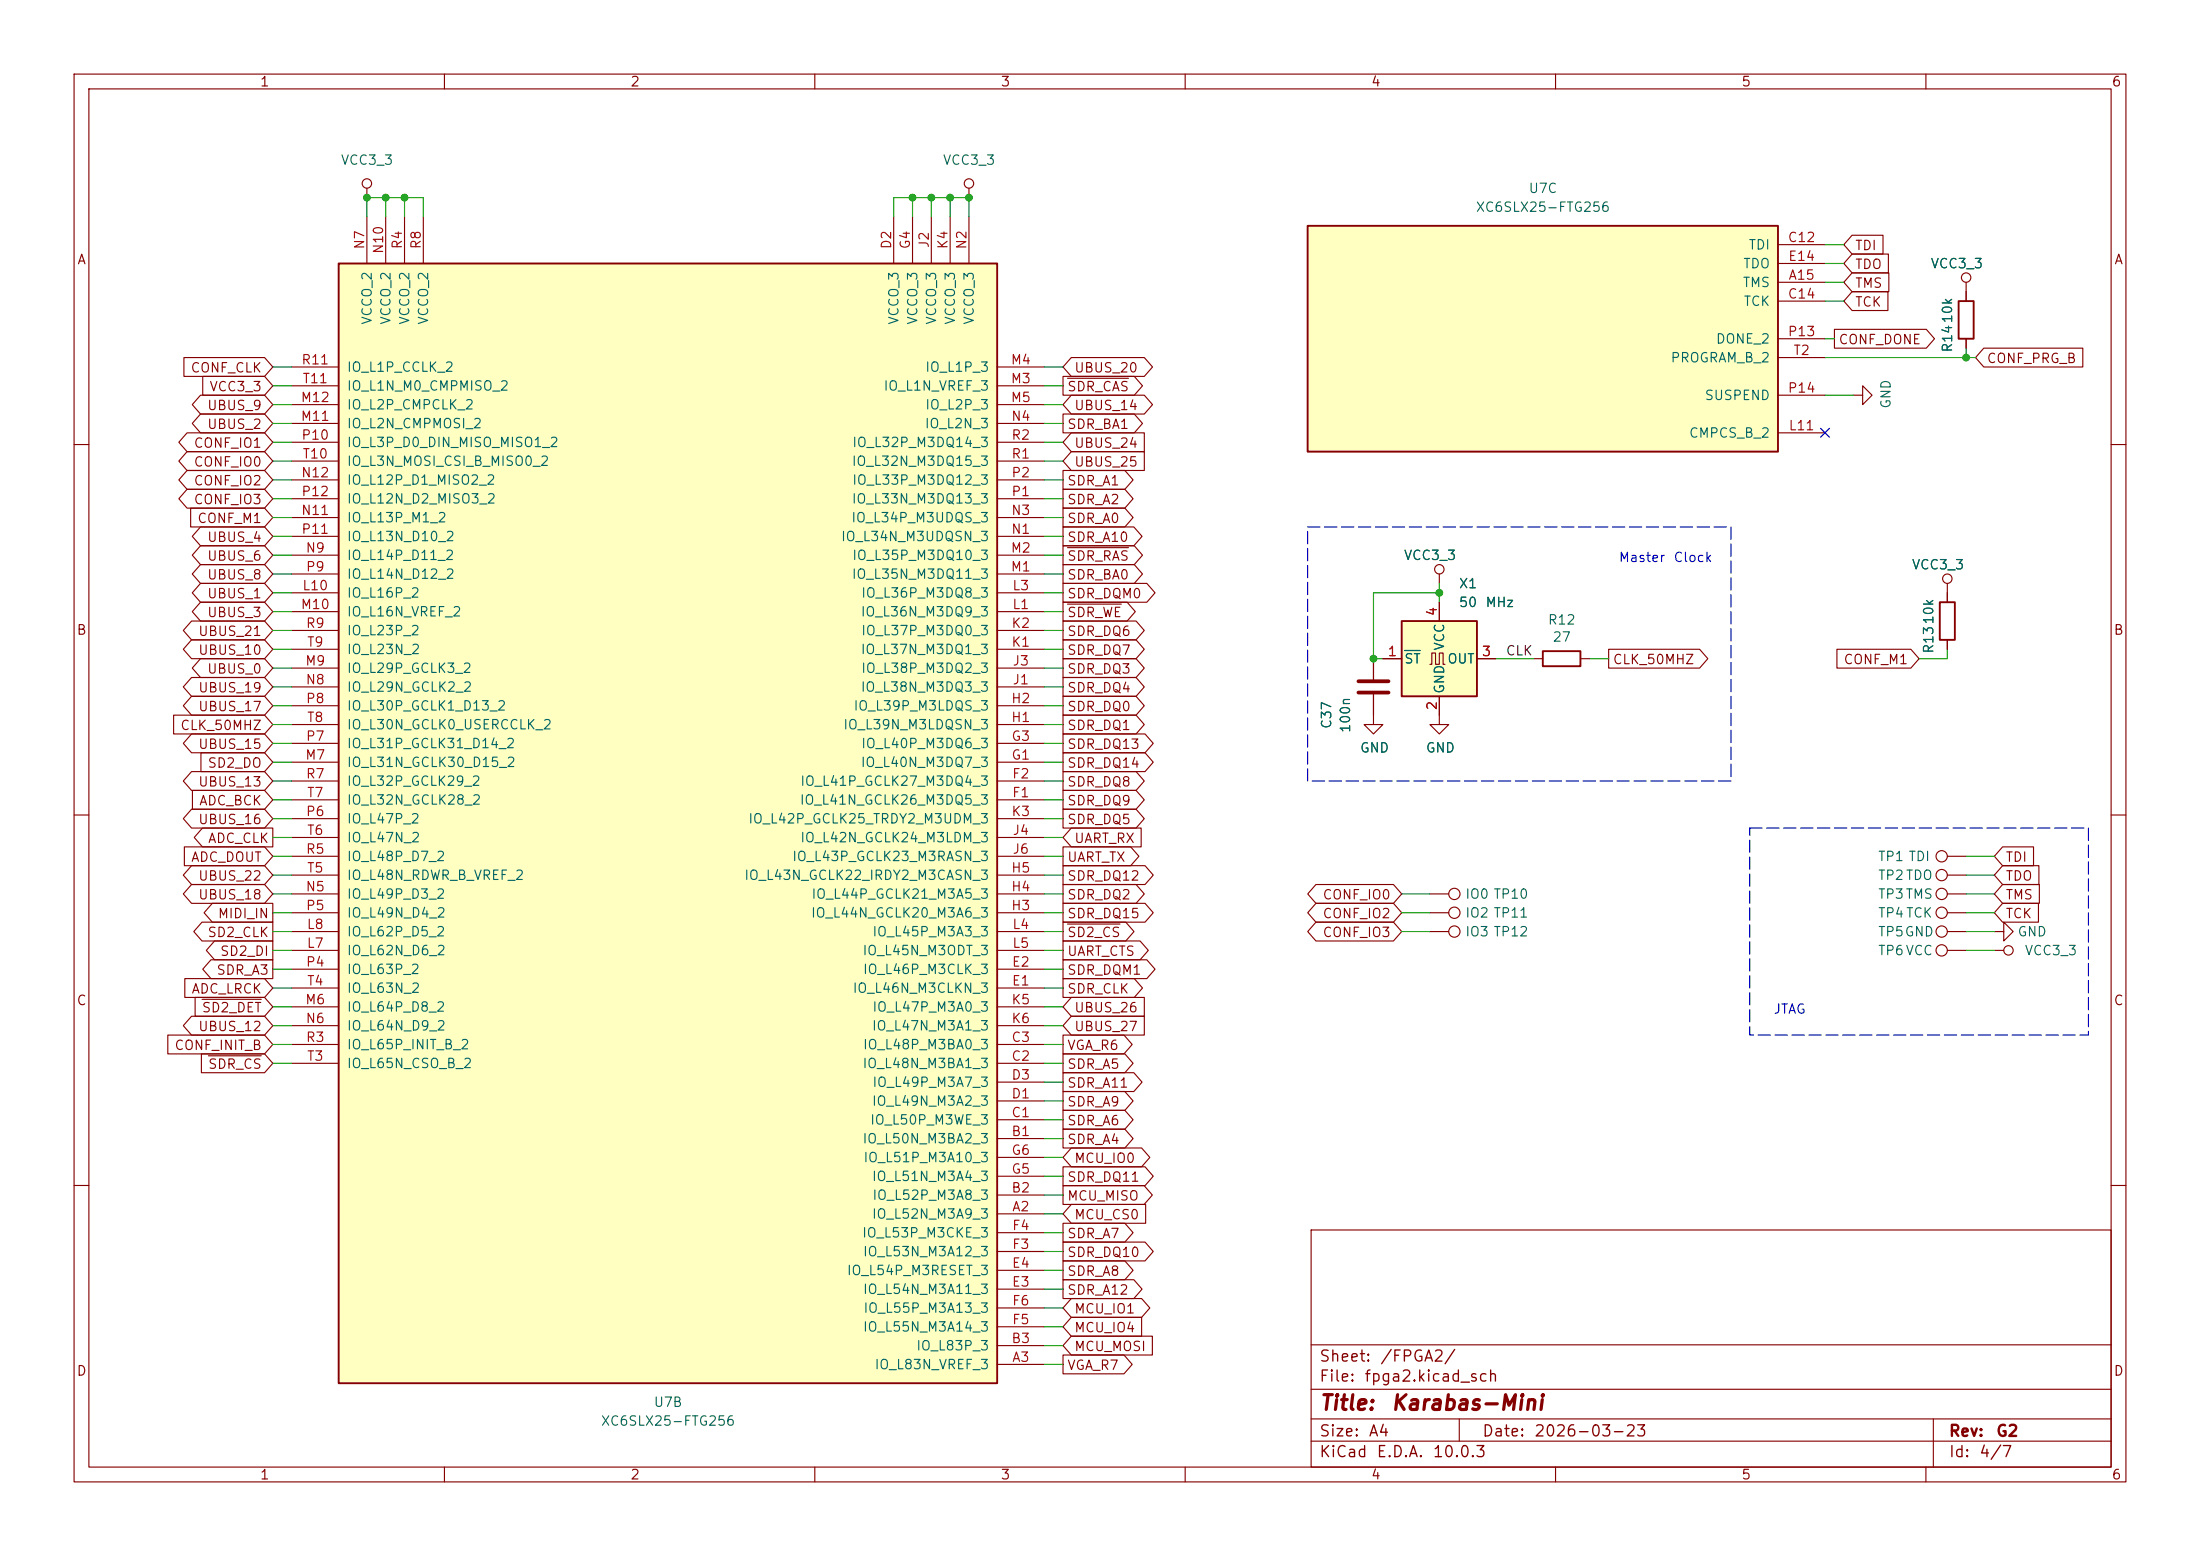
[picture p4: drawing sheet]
<svg xmlns="http://www.w3.org/2000/svg" width="297mm" height="210mm" viewBox="0 0 297 210" stroke-linecap="round" stroke-linejoin="round" font-family="sans-serif">
<g fill="none" stroke="#840000" stroke-width=".15">
<path d="M10 10h277v190h-277zM12 12h273v186h-273zM60 10v2M110 10v2M160 10v2M210 10v2M260 10v2M49.5 25.4v1.3M130.8 25.4v1.3M10 60h2M285 60h2M185.4 88.9v2.8"/>
<path d="M185.4 93.7v2.8M10 110h2M262.9 115.6h2.5M262.9 118.1h2.5M285 110h2M262.9 120.7h2.5M269.2 125.7h1.3v-1.2l1.3 1.2-1.3 1.3v-1.3M269.2 128.3h1.3M10 160h2M177 166h108v32h-108zM285 160h2M60 198v2"/>
<path d="M110 198v2M160 198v2M177 194.5h108M177 191.5h108M177 187.5h108M177 181.5h108M197 191.5v3M210 198v2M260 198v2M261 191.5v6.5"/>
<circle cx="49.5" cy="24.8" r=".63"/>
<circle cx="130.8" cy="24.8" r=".63"/>
<circle cx="262.1" cy="115.6" r=".76"/>
<circle cx="262.1" cy="118.1" r=".76"/>
<circle cx="262.1" cy="120.6" r=".76"/>
<circle cx="271.1" cy="128.3" r=".63"/>
</g>
<path d="M183.4 91.9h4.1M183.4 93.5h4.1" fill="none" stroke="#840000" stroke-width=".51"/>
<path d="M45.7 35.6h88.9v151.1h-88.9z" fill="#ffffc2"/>
<path d="M45.7 35.6h88.9v151.1h-88.9z" fill="none" stroke="#840000" stroke-width=".25"/>
<g fill="none" stroke="#840000" stroke-width=".15">
<path d="M49.5 29.2v6.4M52.1 29.2v6.4M54.6 29.2v6.4M57.1 29.2v6.4M120.6 29.2v6.4M123.2 29.2v6.4M125.7 29.2v6.4M128.3 29.2v6.4M130.8 29.2v6.4M39.4 52.1h6.3M39.4 49.5h6.3M39.4 54.6h6.3"/>
<path d="M39.4 57.2h6.3M39.4 59.7h6.3M134.6 52.1h6.4M134.6 49.5h6.4M134.6 54.6h6.4M134.6 57.2h6.4M134.6 59.7h6.4M39.4 77.5h6.3M39.4 74.9h6.3M39.4 72.4h6.3M39.4 69.9h6.3M39.4 64.8h6.3"/>
<path d="M39.4 67.3h6.3M39.4 62.2h6.3M134.6 77.5h6.4M134.6 74.9h6.4M134.6 72.4h6.4M134.6 69.9h6.4M134.6 64.8h6.4M134.6 67.3h6.4M134.6 62.2h6.4M39.4 97.8h6.3M39.4 95.3h6.3M39.4 92.7h6.3"/>
<path d="M39.4 90.2h6.3M39.4 87.6h6.3M39.4 85.1h6.3M39.4 82.6h6.3M39.4 80h6.3M134.6 97.8h6.4M134.6 95.3h6.4M134.6 92.7h6.4M134.6 90.2h6.4M134.6 87.6h6.4M134.6 85.1h6.4M134.6 82.6h6.4"/>
<path d="M134.6 80h6.4M185.4 96.5v1.3h1.3l-1.3 1.3-1.3-1.3h1.3M39.4 108h6.3M39.4 105.4h6.3M39.4 102.9h6.3M39.4 100.3h6.3M39.4 118.1h6.3M39.4 113h6.3M39.4 115.6h6.3M39.4 110.5h6.3M134.6 108h6.4M134.6 105.4h6.4"/>
<path d="M134.6 102.9h6.4M134.6 100.3h6.4M134.6 118.1h6.4M134.6 113h6.4M134.6 115.6h6.4M134.6 110.5h6.4M39.4 133.4h6.3M39.4 130.8h6.3M39.4 123.2h6.3M39.4 120.7h6.3M39.4 135.9h6.3M39.4 138.4h6.3"/>
<path d="M39.4 125.7h6.3M39.4 128.3h6.3M134.6 133.4h6.4M134.6 130.8h6.4M134.6 123.2h6.4M134.6 120.7h6.4M134.6 135.9h6.4M134.6 138.4h6.4M134.6 125.7h6.4M134.6 128.3h6.4M262.9 125.7h2.5M39.4 143.5h6.3"/>
<path d="M39.4 141h6.3M134.6 153.7h6.4M134.6 151.1h6.4M134.6 143.5h6.4M134.6 141h6.4M134.6 148.6h6.4M134.6 146.1h6.4M134.6 158.8h6.4M134.6 156.2h6.4M134.6 163.8h6.4M134.6 161.3h6.4M134.6 174h6.4"/>
<path d="M134.6 171.5h6.4M134.6 168.9h6.4M134.6 166.4h6.4M134.6 179.1h6.4M134.6 176.5h6.4M134.6 184.2h6.4M134.6 181.6h6.4"/>
<circle cx="262.1" cy="125.7" r=".76"/>
</g>
<path d="M176.5 30.5h63.5v30.5h-63.5z" fill="#ffffc2"/>
<path d="M176.5 30.5h63.5v30.5h-63.5zM208.3 87.9h5.1v2h-5.1z" fill="none" stroke="#840000" stroke-width=".25"/>
<g fill="none" stroke="#840000" stroke-width=".15">
<path d="M240 38.1h6.4M240 33h6.4M240 35.6h6.4M240 40.6h6.4M240 58.4h6.4M240 45.7h6.4M240 53.3h6.4M240 48.3h6.4M194.3 77.5v1.2M194.3 96.5v1.3h1.3l-1.3 1.3-1.3-1.3h1.3M207 88.9h1.3M213.4 88.9h1.2"/>
<path d="M193 125.7h2.6M193 123.2h2.6M193 120.7h2.6"/>
<circle cx="194.3" cy="76.8" r=".63"/>
<circle cx="196.3" cy="120.6" r=".76"/>
<circle cx="196.3" cy="123.2" r=".76"/>
<circle cx="196.3" cy="125.7" r=".76"/>
</g>
<path d="M189.2 83.8h10.2v10.2h-10.2z" fill="#ffffc2"/>
<path d="M264.4 40.6h2v5.1h-2zM189.2 83.8h10.2v10.2h-10.2zM261.9 81.3h2v5.1h-2z" fill="none" stroke="#840000" stroke-width=".25"/>
<g fill="none" stroke="#840000" stroke-width=".15">
<path d="M250 34.3h4.9v2.5h-4.9l-1.1-1.2zM250 31.7h4.2v2.6h-4.2l-1.1-1.3zM250 39.4h4.9v2.5h-4.9l-1.1-1.3zM250 36.8h5v2.6h-5l-1.1-1.3zM265.4 38.1v2.5M24.8 48.3h10.9l1.1 1.2-1.1 1.3h-10.9zM25.3 58.4h10.4l1.1 1.3-1.1 1.3h-10.4l-1.2-1.3zM27.1 55.9h8.6l1.1 1.3-1.1 1.2h-8.6l-1.1-1.2zM27.1 53.3h8.6l1.1 1.3-1.1 1.3h-8.6l-1.1-1.3zM27.4 50.8h8.3l1.1 1.3-1.1 1.2h-8.3zM143.5 50.8h9.6l1.1 1.3-1.1 1.2h-9.6zM143.5 55.9h9.6l1.1 1.3-1.1 1.2h-9.6z"/>
<path d="M144.1 51.1h8.2M144.6 53.3h9.9l1.1 1.3-1.1 1.3h-9.9l-1.1-1.3zM144.6 48.3h9.9l1.1 1.2-1.1 1.3h-9.9l-1.1-1.3zM144.6 58.4h9.9v2.6h-9.9l-1.1-1.3zM247.6 44.4h12.5l1.1 1.3-1.1 1.3h-12.5zM250.2 53.3h1.3v-1.2l1.2 1.2-1.2 1.3v-1.3M265.4 45.7v1.3M267.8 47h13.4v2.5h-13.4l-1.1-1.2zM25.3 61h10.4l1.1 1.2-1.1 1.3h-10.4l-1.2-1.3zM25.3 66h10.4l1.1 1.3-1.1 1.3h-10.4l-1.2-1.3zM25.3 63.5h10.4l1.1 1.3-1.1 1.2h-10.4l-1.2-1.2zM25.7 68.6h10l1.1 1.3-1.1 1.2h-10z"/>
<path d="M27.1 78.7h8.6l1.1 1.3-1.1 1.3h-8.6l-1.1-1.3zM27.1 76.2h8.6l1.1 1.3-1.1 1.2h-8.6l-1.1-1.2zM27.1 71.1h8.6l1.1 1.3-1.1 1.3h-8.6l-1.1-1.3zM27.1 73.7h8.6l1.1 1.2-1.1 1.3h-8.6l-1.1-1.3zM143.5 68.6h8.4l1.1 1.3-1.1 1.2h-8.4zM143.5 71.1h9.6l1.1 1.3-1.1 1.3h-9.6zM143.5 66h8.4l1.1 1.3-1.1 1.3h-8.4zM143.5 63.5h8.4l1.1 1.3-1.1 1.2h-8.4zM143.5 73.7h9.6l1.1 1.2-1.1 1.3h-9.6zM143.5 78.7h11.3l1.1 1.3-1.1 1.3h-11.3zM143.5 76.2h9.6l1.1 1.3-1.1 1.2h-9.6zM144.1 73.9h8.2"/>
<path d="M144.6 61h9.9v2.5h-9.9l-1.1-1.3zM262.9 78.7v2.6M23.4 96.5h12.3l1.1 1.3-1.1 1.3h-12.3zM25.9 94h9.8l1.1 1.3-1.1 1.2h-9.8l-1.2-1.2zM25.9 91.4h9.8l1.1 1.3-1.1 1.3h-9.8l-1.2-1.3zM25.9 83.8h9.8l1.1 1.3-1.1 1.3h-9.8l-1.2-1.3zM25.9 99.1h9.8l1.1 1.2-1.1 1.3h-9.8l-1.2-1.3zM25.9 86.4h9.8l1.1 1.2-1.1 1.3h-9.8l-1.2-1.3zM27.1 81.3h8.6l1.1 1.3-1.1 1.2h-8.6l-1.1-1.2zM27.1 88.9h8.6l1.1 1.3-1.1 1.2h-8.6l-1.1-1.2zM143.5 99.1h11.1l1.1 1.2-1.1 1.3h-11.1zM143.5 88.9h9.9l1.1 1.3-1.1 1.2h-9.9z"/>
<path d="M143.5 86.4h9.9l1.1 1.2-1.1 1.3h-9.9zM143.5 94h9.9l1.1 1.3-1.1 1.2h-9.9zM143.5 96.5h9.9l1.1 1.3-1.1 1.3h-9.9zM143.5 81.3h8.7l1.1 1.3-1.1 1.2h-8.7zM143.5 83.8h9.9l1.1 1.3-1.1 1.3h-9.9zM143.5 91.4h9.9l1.1 1.3-1.1 1.3h-9.9zM144.1 81.5h7.3M185.4 88.9v2.8M185.4 93.7v2.8M186.7 88.9h2.5M193 89.7h.3v-1.6h.5v1.6h.5v-1.6h.5v1.6h.3M194.3 81.3v2.5"/>
<path d="M194.3 94v2.5M199.4 88.9h2.5M217.2 87.6h12.3l1.1 1.3-1.1 1.3h-12.3zM248 87.6h10l1.1 1.3-1.1 1.3h-10zM262.9 86.4v1.2M24.9 114.3h10.8l1.1 1.3-1.1 1.2h-10.8zM25.9 119.4h9.8l1.1 1.3-1.1 1.2h-9.8l-1.2-1.2zM25.9 104.1h9.8l1.1 1.3-1.1 1.3h-9.8l-1.2-1.3zM25.9 109.2h9.8l1.1 1.3-1.1 1.3h-9.8l-1.2-1.3zM25.9 116.8h9.8l1.1 1.3-1.1 1.3h-9.8l-1.2-1.3zM26 106.7h9.7l1.1 1.3-1.1 1.2h-9.7zM27.1 101.6h8.6l1.1 1.3-1.1 1.2h-8.6z"/>
<path d="M27.3 111.8h9.5v2.5h-9.5l-1.1-1.3zM143.5 116.8h11.1l1.1 1.3-1.1 1.3h-11.1zM143.5 119.4h9.9l1.1 1.3-1.1 1.2h-9.9zM143.5 101.6h11.1l1.1 1.3-1.1 1.2h-11.1zM143.5 109.2h9.9l1.1 1.3-1.1 1.3h-9.9zM143.5 114.3h9.1l1.2 1.3-1.2 1.2h-9.1zM143.5 106.7h9.9l1.1 1.3-1.1 1.2h-9.9zM143.5 104.1h9.9l1.1 1.3-1.1 1.3h-9.9zM144.6 111.8h9.5v2.5h-9.5l-1.1-1.3zM177.7 119.4h10.4l1.1 1.3-1.1 1.2h-10.4l-1.2-1.2zM270.4 116.8h4.9v2.6h-4.9l-1.2-1.3zM270.4 119.4h4.9v2.5h-4.9l-1.2-1.2z"/>
<path d="M270.4 114.3h4.1v2.5h-4.1l-1.2-1.2zM22.7 139.7h13l1.1 1.3-1.1 1.2h-13zM25 132.1h10.7l1.1 1.3-1.1 1.2h-10.7zM25.9 137.2h9.8l1.1 1.2-1.1 1.3h-9.8l-1.2-1.3zM26.3 134.6h9.4l1.1 1.3-1.1 1.3h-9.4zM27.3 124.5h9.5v2.5h-9.5l-1.1-1.3zM27.3 134.9h8M28.5 129.5h8.3v2.6h-8.3l-1.1-1.3zM28.7 121.9h8.1v2.6h-8.1l-1.1-1.3zM29 127h7.8v2.5h-7.8l-1.1-1.2zM143.5 121.9h11.1l1.1 1.3-1.1 1.3h-11.1zM143.5 129.5h11.3l1.1 1.3-1.1 1.3h-11.3z"/>
<path d="M143.5 139.7h8.2l1.1 1.3-1.1 1.2h-8.2zM143.5 127h10.4l1.1 1.3-1.1 1.2h-10.4zM143.5 124.5h8.5l1.1 1.2-1.1 1.3h-8.5zM143.5 132.1h9.6l1.1 1.3-1.1 1.2h-9.6zM144.1 124.7h7.1M144.6 137.2h9.9v2.5h-9.9l-1.1-1.3zM144.6 134.6h9.9v2.6h-9.9l-1.1-1.3zM177.7 121.9h10.4l1.1 1.3-1.1 1.3h-10.4l-1.2-1.3zM177.7 124.5h10.4l1.1 1.2-1.1 1.3h-10.4l-1.2-1.3zM262.9 123.2h2.5M262.9 128.3h2.5M270.4 121.9h4.8v2.6h-4.8l-1.2-1.3z"/>
<path d="M27.2 142.2h8.5l1.1 1.3-1.1 1.3h-8.5zM28.1 142.5h7.2M143.5 157.5h11.1l1.1 1.3-1.1 1.2h-11.1zM143.5 144.8h9.6l1.1 1.3-1.1 1.2h-9.6zM143.5 147.3h8.4l1.1 1.3-1.1 1.3h-8.4zM143.5 142.2h8.4l1.1 1.3-1.1 1.3h-8.4zM143.5 152.4h8.4l1.1 1.3-1.1 1.2h-8.4zM143.5 149.9h8.4l1.1 1.2-1.1 1.3h-8.4zM144.6 154.9h9.5l1.1 1.3-1.1 1.3h-9.5l-1.1-1.3zM143.5 170.2h8.4l1.1 1.3-1.1 1.2h-8.4zM143.5 167.6h11.1l1.1 1.3-1.1 1.3h-11.1zM143.5 165.1h8.4l1.1 1.3-1.1 1.2h-8.4z"/>
<path d="M143.5 160h11l1.1 1.3-1.1 1.3h-11zM143.5 172.7h9.6l1.1 1.3-1.1 1.3h-9.6zM144.6 162.6h10.1v2.5h-10.1l-1.1-1.3zM144.6 175.3h9.5l1.1 1.2-1.1 1.3h-9.5l-1.1-1.3zM144.6 177.8h9.5v2.5h-9.5l-1.1-1.2zM143.5 182.9h8.2l1.1 1.3-1.1 1.2h-8.2zM144.6 180.3h11v2.6h-11l-1.1-1.3z"/>
<circle cx="265.4" cy="37.5" r=".63"/>
<circle cx="262.9" cy="78.1" r=".63"/>
<circle cx="262.1" cy="123.2" r=".76"/>
<circle cx="262.1" cy="128.3" r=".76"/>
</g>
<path d="M189.6 87.8h2.1" fill="none" stroke="#006464" stroke-width=".15"/>
<g fill="none" stroke="#009600" stroke-width=".15">
<path d="M49.5 29.2v-2.5h7.6v2.5M52.1 26.7v2.5M54.6 26.7v2.5M120.6 29.2v-2.5h10.2v2.5M123.2 26.7v2.5M125.7 26.7v2.5M128.3 26.7v2.5M246.4 33h2.5M246.4 35.6h2.5M246.4 38.1h2.5M36.8 57.2h2.6M36.8 54.6h2.6"/>
<path d="M36.8 49.5h2.6M36.8 52.1h2.6M36.8 59.7h2.6M141 57.2h2.5M141 54.6h2.5M141 49.5h2.5M141 52.1h2.5M141 59.7h2.5M246.4 48.3h20.3M246.4 45.7h1.2M246.4 53.3h3.8M246.4 40.6h2.5"/>
<path d="M265.4 47v1.3M36.8 69.9h2.6M36.8 74.9h2.6M36.8 64.8h2.6M36.8 72.4h2.6M36.8 67.3h2.6M36.8 62.2h2.6M36.8 77.5h2.6M141 69.9h2.5M141 74.9h2.5M141 64.8h2.5M141 72.4h2.5"/>
<path d="M141 67.3h2.5M141 62.2h2.5M141 77.5h2.5M194.3 78.7v2.6M36.8 87.6h2.6M36.8 85.1h2.6M36.8 82.6h2.6M36.8 80h2.6M36.8 97.8h2.6M36.8 92.7h2.6M36.8 95.3h2.6M36.8 90.2h2.6"/>
<path d="M141 87.6h2.5M141 85.1h2.5M141 82.6h2.5M141 80h2.5M141 97.8h2.5M141 92.7h2.5M141 95.3h2.5M141 90.2h2.5M194.3 80h-8.9v8.9h1.3M201.9 88.9h5.1M214.6 88.9h2.6M262.9 87.6v1.3h-3.8"/>
<path d="M36.8 113h2.6M36.8 105.4h2.6M36.8 110.5h2.6M36.8 102.9h2.6M36.8 108h2.6M36.8 100.3h2.6M36.8 115.6h2.6M36.8 118.1h2.6M141 113h2.5M141 105.4h2.5M141 110.5h2.5M141 102.9h2.5"/>
<path d="M141 108h2.5M141 100.3h2.5M141 115.6h2.5M141 118.1h2.5M265.4 115.6h3.8M265.4 118.1h3.8M36.8 120.7h2.6M36.8 125.7h2.6M36.8 130.8h2.6M36.8 135.9h2.6M36.8 133.4h2.6M36.8 128.3h2.6"/>
<path d="M36.8 138.4h2.6M36.8 123.2h2.6M141 120.7h2.5M141 125.7h2.5M141 130.8h2.5M141 135.9h2.5M141 133.4h2.5M141 128.3h2.5M141 138.4h2.5M141 123.2h2.5M189.2 120.7h3.8M189.2 125.7h3.8"/>
<path d="M189.2 123.2h3.8M265.4 120.7h3.8M265.4 125.7h3.8M265.4 128.3h3.8M265.4 123.2h3.8M36.8 143.5h2.6M36.8 141h2.6M141 143.5h2.5M141 141h2.5M141 146.1h2.5M141 151.1h2.5M141 156.2h2.5"/>
<path d="M141 158.8h2.5M141 153.7h2.5M141 148.6h2.5M141 176.5h2.5M141 179.1h2.5M141 166.4h2.5M141 163.8h2.5M141 161.3h2.5M141 168.9h2.5M141 171.5h2.5M141 174h2.5M141 184.2h2.5"/>
<path d="M141 181.6h2.5"/>
</g>
<path d="M245.8 57.8l1.2 1.2M247 57.8l-1.2 1.2" fill="none" stroke="#000084" stroke-width=".15"/>
<path d="M176.5 71.1h57.2v34.3h-57.2zM236.2 111.8h45.7v27.9h-45.7z" fill="none" stroke="#0000c2" stroke-width=".15" stroke-dasharray="1.7 .6"/>
<g fill="#009600" stroke="#009600" stroke-width=".14">
<circle cx="265.4" cy="48.3" r=".46"/>
<circle cx="194.3" cy="80" r=".46"/>
<circle cx="185.4" cy="88.9" r=".46"/>
<circle cx="130.8" cy="26.7" r=".46"/>
<circle cx="123.2" cy="26.7" r=".46"/>
<circle cx="125.7" cy="26.7" r=".46"/>
<circle cx="128.3" cy="26.7" r=".46"/>
<circle cx="52.1" cy="26.7" r=".46"/>
<circle cx="49.5" cy="26.7" r=".46"/>
<circle cx="54.6" cy="26.7" r=".46"/>
</g>
<g font-size="2" fill="#840000">
<text x="178" y="190.8">Title:</text>
<text x="187.7" y="190.8">Karabas-Mini</text>
</g>
<g font-size="1.5" fill="#840000">
<text x="178" y="184.2">Sheet:</text>
<text x="186.2" y="184.2">/FPGA2/</text>
<text x="178" y="186.9">File:</text>
<text x="184.1" y="186.9">fpga2.kicad_sch</text>
<text x="178" y="197.1">KiCad</text>
<text x="178" y="194.3">Size:</text>
<text x="184.7" y="194.3">A4</text>
<text x="185.7" y="197.1">E.D.A.</text>
<text x="193.3" y="197.1">10.0.3</text>
<text x="200" y="194.3">Date:</text>
<text x="207" y="194.3">2026-03-23</text>
<text x="263" y="194.3">Rev:</text>
<text x="263" y="197.1">Id:</text>
<text x="267.1" y="197.1">4/7</text>
<text x="269.4" y="194.3">G2</text>
</g>
<g font-size="1.3" fill="#840000">
<text x="35" y="12">1</text>
<text x="85" y="12">2</text>
<text x="135" y="12">3</text>
<text x="185" y="12">4</text>
<text x="235" y="12">5</text>
<text x="285" y="12">6</text>
<text x="10.3" y="36">A</text>
<text x="250.3" y="34.1">TDI</text>
<text x="285.3" y="36">A</text>
<text x="250.3" y="36.6">TDO</text>
<text x="250.3" y="41.7">TCK</text>
<text x="250.3" y="39.2">TMS</text>
<text x="248.1" y="46.8">CONF_DONE</text>
<text x="25.6" y="50.6">CONF_CLK</text>
<text x="28.2" y="53.1">VCC3_3</text>
<text x="144" y="53.1">SDR_CAS</text>
<text x="144.9" y="50.6">UBUS_20</text>
<text x="268.1" y="49.3">CONF_PRG_B</text>
<text x="27.9" y="58.2">UBUS_2</text>
<text x="27.9" y="55.7">UBUS_9</text>
<text x="144" y="58.2">SDR_BA1</text>
<text x="144.9" y="55.7">UBUS_14</text>
<text x="26.1" y="63.3">CONF_IO0</text>
<text x="26.1" y="60.8">CONF_IO1</text>
<text x="26.1" y="65.8">CONF_IO2</text>
<text x="144" y="65.8">SDR_A1</text>
<text x="144.9" y="60.8">UBUS_24</text>
<text x="144.9" y="63.3">UBUS_25</text>
<text x="26.1" y="68.4">CONF_IO3</text>
<text x="26.5" y="70.9">CONF_M1</text>
<text x="144" y="70.9">SDR_A0</text>
<text x="144" y="68.4">SDR_A2</text>
<text x="27.9" y="73.5">UBUS_4</text>
<text x="27.9" y="76">UBUS_6</text>
<text x="144" y="73.5">SDR_A10</text>
<text x="144" y="76">SDR_RAS</text>
<text x="27.9" y="83.6">UBUS_3</text>
<text x="27.9" y="81.1">UBUS_1</text>
<text x="27.9" y="78.5">UBUS_8</text>
<text x="144" y="81.1">SDR_DQM0</text>
<text x="144" y="78.5">SDR_BA0</text>
<text x="144" y="83.6">SDR_WE</text>
<text x="10.3" y="86">B</text>
<text x="26.7" y="86.2">UBUS_21</text>
<text x="26.7" y="88.7">UBUS_10</text>
<text x="144" y="88.7">SDR_DQ7</text>
<text x="144" y="86.2">SDR_DQ6</text>
<text x="217.6" y="90">CLK_50MHZ</text>
<text x="248.8" y="90">CONF_M1</text>
<text x="285.3" y="86">B</text>
<text x="26.7" y="93.8">UBUS_19</text>
<text x="27.9" y="91.2">UBUS_0</text>
<text x="144" y="91.2">SDR_DQ3</text>
<text x="144" y="93.8">SDR_DQ4</text>
<text x="24.3" y="98.9">CLK_50MHZ</text>
<text x="26.7" y="96.3">UBUS_17</text>
<text x="26.7" y="101.4">UBUS_15</text>
<text x="144" y="101.4">SDR_DQ13</text>
<text x="144" y="96.3">SDR_DQ0</text>
<text x="144" y="98.9">SDR_DQ1</text>
<text x="26.7" y="106.5">UBUS_13</text>
<text x="27.9" y="103.9">SD2_DO</text>
<text x="144" y="103.9">SDR_DQ14</text>
<text x="144" y="106.5">SDR_DQ8</text>
<text x="26.7" y="111.6">UBUS_16</text>
<text x="26.8" y="109">ADC_BCK</text>
<text x="144" y="111.6">SDR_DQ5</text>
<text x="144" y="109">SDR_DQ9</text>
<text x="25.7" y="116.6">ADC_DOUT</text>
<text x="26.7" y="119.2">UBUS_22</text>
<text x="28" y="114.1">ADC_CLK</text>
<text x="144" y="119.2">SDR_DQ12</text>
<text x="144" y="116.6">UART_TX</text>
<text x="144.9" y="114.1">UART_RX</text>
<text x="270.7" y="119.2">TDO</text>
<text x="270.7" y="116.6">TDI</text>
<text x="26.7" y="121.7">UBUS_18</text>
<text x="29.3" y="124.3">MIDI_IN</text>
<text x="144" y="121.7">SDR_DQ2</text>
<text x="144" y="124.3">SDR_DQ15</text>
<text x="178.5" y="124.3">CONF_IO2</text>
<text x="178.5" y="121.7">CONF_IO0</text>
<text x="270.7" y="124.3">TCK</text>
<text x="270.7" y="121.7">TMS</text>
<text x="27.9" y="126.8">SD2_CLK</text>
<text x="29.1" y="131.9">SDR_A3</text>
<text x="29.6" y="129.3">SD2_DI</text>
<text x="144" y="131.9">SDR_DQM1</text>
<text x="144" y="129.3">UART_CTS</text>
<text x="144" y="126.8">SD2_CS</text>
<text x="178.5" y="126.8">CONF_IO3</text>
<text x="10.3" y="136">C</text>
<text x="25.8" y="134.4">ADC_LRCK</text>
<text x="27.2" y="137">SD2_DET</text>
<text x="144" y="134.4">SDR_CLK</text>
<text x="144.9" y="137">UBUS_26</text>
<text x="285.3" y="136">C</text>
<text x="23.5" y="142">CONF_INIT_B</text>
<text x="26.7" y="139.5">UBUS_12</text>
<text x="144" y="142">VGA_R6</text>
<text x="144.9" y="139.5">UBUS_27</text>
<text x="28" y="144.6">SDR_CS</text>
<text x="144" y="147.1">SDR_A11</text>
<text x="144" y="149.7">SDR_A9</text>
<text x="144" y="144.6">SDR_A5</text>
<text x="144" y="154.7">SDR_A4</text>
<text x="144" y="152.2">SDR_A6</text>
<text x="144" y="159.8">SDR_DQ11</text>
<text x="144.9" y="157.3">MCU_IO0</text>
<text x="144" y="167.4">SDR_A7</text>
<text x="144" y="162.4">MCU_MISO</text>
<text x="144.9" y="164.9">MCU_CS0</text>
<text x="144" y="172.5">SDR_A8</text>
<text x="144" y="170">SDR_DQ10</text>
<text x="144" y="175.1">SDR_A12</text>
<text x="144.9" y="177.6">MCU_IO1</text>
<text x="10.3" y="186">D</text>
<text x="144" y="185.2">VGA_R7</text>
<text x="144.9" y="180.1">MCU_IO4</text>
<text x="144.9" y="182.7">MCU_MOSI</text>
<text x="285.3" y="186">D</text>
<text x="35" y="200">1</text>
<text x="85" y="200">2</text>
<text x="135" y="200">3</text>
<text x="185" y="200">4</text>
<text x="235" y="200">5</text>
<text x="285" y="200">6</text>
</g>
<g font-size="1.3" fill="#006464">
<text x="45.9" y="22.6">VCC3_3</text>
<text x="127.2" y="22.6">VCC3_3</text>
<text x="199.1" y="28.9">XC6SLX25-FTG256</text>
<text x="206.3" y="26.4">U7C</text>
<text x="236" y="34">TDI</text>
<text x="235.2" y="39.1">TMS</text>
<text x="235.2" y="36.5">TDO</text>
<text x="235.3" y="41.6">TCK</text>
<text x="260.6" y="36.5">VCC3_3</text>
<text x="50.5" y="43.9" transform="rotate(-90 50.5 43.9)">VCCO_2</text>
<text x="53" y="43.9" transform="rotate(-90 53 43.9)">VCCO_2</text>
<text x="55.6" y="43.9" transform="rotate(-90 55.6 43.9)">VCCO_2</text>
<text x="58.1" y="43.9" transform="rotate(-90 58.1 43.9)">VCCO_2</text>
<text x="121.6" y="43.9" transform="rotate(-90 121.6 43.9)">VCCO_3</text>
<text x="124.2" y="43.9" transform="rotate(-90 124.2 43.9)">VCCO_3</text>
<text x="126.7" y="43.9" transform="rotate(-90 126.7 43.9)">VCCO_3</text>
<text x="129.2" y="43.9" transform="rotate(-90 129.2 43.9)">VCCO_3</text>
<text x="131.8" y="43.9" transform="rotate(-90 131.8 43.9)">VCCO_3</text>
<text x="231.6" y="46.7">DONE_2</text>
<text x="263.9" y="47.7" transform="rotate(-90 263.9 47.7)">R1410k</text>
<text x="46.7" y="50.5">IO_L1P_CCLK_2</text>
<text x="46.7" y="53">IO_L1N_M0_CMPMISO_2</text>
<text x="119.2" y="53">IO_L1N_VREF_3</text>
<text x="124.8" y="50.5">IO_L1P_3</text>
<text x="225.4" y="49.2">PROGRAM_B_2</text>
<text x="46.7" y="58.1">IO_L2N_CMPMOSI_2</text>
<text x="46.7" y="55.6">IO_L2P_CMPCLK_2</text>
<text x="124.8" y="58.1">IO_L2N_3</text>
<text x="124.8" y="55.6">IO_L2P_3</text>
<text x="227.9" y="59.4">CMPCS_B_2</text>
<text x="230" y="54.3">SUSPEND</text>
<text x="255.6" y="55.2" transform="rotate(-90 255.6 55.2)">GND</text>
<text x="46.7" y="65.7">IO_L12P_D1_MISO2_2</text>
<text x="46.7" y="60.7">IO_L3P_D0_DIN_MISO_MISO1_2</text>
<text x="46.7" y="63.2">IO_L3N_MOSI_CSI_B_MISO0_2</text>
<text x="114.9" y="63.2">IO_L32N_M3DQ15_3</text>
<text x="115" y="65.7">IO_L33P_M3DQ12_3</text>
<text x="115" y="60.7">IO_L32P_M3DQ14_3</text>
<text x="46.7" y="70.8">IO_L13P_M1_2</text>
<text x="46.7" y="68.3">IO_L12N_D2_MISO3_2</text>
<text x="114.8" y="70.8">IO_L34P_M3UDQS_3</text>
<text x="114.9" y="68.3">IO_L33N_M3DQ13_3</text>
<text x="46.7" y="75.9">IO_L14P_D11_2</text>
<text x="46.7" y="73.4">IO_L13N_D10_2</text>
<text x="113.4" y="73.4">IO_L34N_M3UDQSN_3</text>
<text x="115" y="75.9">IO_L35P_M3DQ10_3</text>
<text x="189.4" y="75.9">VCC3_3</text>
<text x="258" y="77.2">VCC3_3</text>
<text x="46.7" y="81">IO_L16P_2</text>
<text x="46.7" y="83.5">IO_L16N_VREF_2</text>
<text x="46.7" y="78.4">IO_L14N_D12_2</text>
<text x="114.9" y="78.4">IO_L35N_M3DQ11_3</text>
<text x="116.1" y="83.5">IO_L36N_M3DQ9_3</text>
<text x="116.2" y="81">IO_L36P_M3DQ8_3</text>
<text x="196.9" y="79.7">X1</text>
<text x="196.9" y="82.3">50</text>
<text x="200.4" y="82.3">MHz</text>
<text x="46.7" y="86.1">IO_L23P_2</text>
<text x="46.7" y="88.6">IO_L23N_2</text>
<text x="116.1" y="88.6">IO_L37N_M3DQ1_3</text>
<text x="116.2" y="86.1">IO_L37P_M3DQ0_3</text>
<text x="189.5" y="89.9">ST</text>
<text x="195.3" y="87.9" transform="rotate(-90 195.3 87.9)">VCC</text>
<text x="195.3" y="89.9">OUT</text>
<text x="208.9" y="84.6">R12</text>
<text x="209.5" y="86.9">27</text>
<text x="261.3" y="88.3" transform="rotate(-90 261.3 88.3)">R1310k</text>
<text x="46.7" y="91.1">IO_L29P_GCLK3_2</text>
<text x="46.7" y="93.7">IO_L29N_GCLK2_2</text>
<text x="116.1" y="93.7">IO_L38N_M3DQ3_3</text>
<text x="116.2" y="91.1">IO_L38P_M3DQ2_3</text>
<text x="195.3" y="93.7" transform="rotate(-90 195.3 93.7)">GND</text>
<text x="46.7" y="101.3">IO_L31P_GCLK31_D14_2</text>
<text x="46.7" y="96.2">IO_L30P_GCLK1_D13_2</text>
<text x="46.7" y="98.8">IO_L30N_GCLK0_USERCCLK_2</text>
<text x="113.7" y="98.8">IO_L39N_M3LDQSN_3</text>
<text x="115.1" y="96.2">IO_L39P_M3LDQS_3</text>
<text x="116.2" y="101.3">IO_L40P_M3DQ6_3</text>
<text x="180" y="98.5" transform="rotate(-90 180 98.5)">C37</text>
<text x="182.6" y="99" transform="rotate(-90 182.6 99)">100n</text>
<text x="183.5" y="101.9">GND</text>
<text x="192.4" y="101.9">GND</text>
<text x="46.7" y="103.8">IO_L31N_GCLK30_D15_2</text>
<text x="46.7" y="106.4">IO_L32P_GCLK29_2</text>
<text x="107.9" y="106.4">IO_L41P_GCLK27_M3DQ4_3</text>
<text x="116.1" y="103.8">IO_L40N_M3DQ7_3</text>
<text x="46.7" y="111.5">IO_L47P_2</text>
<text x="46.7" y="108.9">IO_L32N_GCLK28_2</text>
<text x="100.9" y="111.5">IO_L42P_GCLK25_TRDY2_M3UDM_3</text>
<text x="107.9" y="108.9">IO_L41N_GCLK26_M3DQ5_3</text>
<text x="46.7" y="116.5">IO_L48P_D7_2</text>
<text x="46.7" y="119.1">IO_L48N_RDWR_B_VREF_2</text>
<text x="46.7" y="114">IO_L47N_2</text>
<text x="100.4" y="119.1">IO_L43N_GCLK22_IRDY2_M3CASN_3</text>
<text x="106.9" y="116.5">IO_L43P_GCLK23_M3RASN_3</text>
<text x="107.9" y="114">IO_L42N_GCLK24_M3LDM_3</text>
<text x="253.4" y="116.5">TP1 TDI</text>
<text x="253.4" y="119.1">TP2TDO</text>
<text x="46.7" y="121.6">IO_L49P_D3_2</text>
<text x="46.7" y="124.2">IO_L49N_D4_2</text>
<text x="109.4" y="124.2">IO_L44N_GCLK20_M3A6_3</text>
<text x="109.5" y="121.6">IO_L44P_GCLK21_M3A5_3</text>
<text x="197.7" y="124.2">IO2 TP11</text>
<text x="197.7" y="121.6">IO0 TP10</text>
<text x="253.4" y="121.6">TP3TMS</text>
<text x="253.4" y="124.2">TP4TCK</text>
<text x="46.7" y="129.2">IO_L62N_D6_2</text>
<text x="46.7" y="126.7">IO_L62P_D5_2</text>
<text x="46.7" y="131.8">IO_L63P_2</text>
<text x="116.3" y="129.2">IO_L45N_M3ODT_3</text>
<text x="116.4" y="131.8">IO_L46P_M3CLK_3</text>
<text x="117.7" y="126.7">IO_L45P_M3A3_3</text>
<text x="197.7" y="126.7">IO3 TP12</text>
<text x="253.4" y="126.7">TP5GND</text>
<text x="253.4" y="129.2">TP6VCC</text>
<text x="272.3" y="126.7">GND</text>
<text x="273.3" y="129.2">VCC3_3</text>
<text x="46.7" y="136.9">IO_L64P_D8_2</text>
<text x="46.7" y="134.3">IO_L63N_2</text>
<text x="115" y="134.3">IO_L46N_M3CLKN_3</text>
<text x="117.7" y="136.9">IO_L47P_M3A0_3</text>
<text x="46.7" y="139.4">IO_L64N_D9_2</text>
<text x="46.7" y="141.9">IO_L65P_INIT_B_2</text>
<text x="116.4" y="141.9">IO_L48P_M3BA0_3</text>
<text x="117.6" y="139.4">IO_L47N_M3A1_3</text>
<text x="46.7" y="144.5">IO_L65N_CSO_B_2</text>
<text x="116.3" y="144.5">IO_L48N_M3BA1_3</text>
<text x="117.6" y="149.6">IO_L49N_M3A2_3</text>
<text x="117.7" y="147">IO_L49P_M3A7_3</text>
<text x="116.3" y="154.6">IO_L50N_M3BA2_3</text>
<text x="117.4" y="152.1">IO_L50P_M3WE_3</text>
<text x="116.5" y="157.2">IO_L51P_M3A10_3</text>
<text x="117.6" y="159.7">IO_L51N_M3A4_3</text>
<text x="116.3" y="167.3">IO_L53P_M3CKE_3</text>
<text x="117.6" y="164.8">IO_L52N_M3A9_3</text>
<text x="117.7" y="162.3">IO_L52P_M3A8_3</text>
<text x="114.2" y="172.4">IO_L54P_M3RESET_3</text>
<text x="116.4" y="169.9">IO_L53N_M3A12_3</text>
<text x="116.4" y="175">IO_L54N_M3A11_3</text>
<text x="116.5" y="177.5">IO_L55P_M3A13_3</text>
<text x="116.4" y="180">IO_L55N_M3A14_3</text>
<text x="118" y="185.1">IO_L83N_VREF_3</text>
<text x="123.6" y="182.6">IO_L83P_3</text>
<text x="88.2" y="190.2">U7B</text>
<text x="81" y="192.7">XC6SLX25-FTG256</text>
</g>
<g font-size="1.3" fill="#a90000">
<text x="49.5" y="33.8" transform="rotate(-90 49.5 33.8)">N7</text>
<text x="52" y="34.4" transform="rotate(-90 52 34.4)">N10</text>
<text x="54.6" y="33.7" transform="rotate(-90 54.6 33.7)">R4</text>
<text x="57.1" y="33.7" transform="rotate(-90 57.1 33.7)">R8</text>
<text x="120.6" y="33.7" transform="rotate(-90 120.6 33.7)">D2</text>
<text x="123.2" y="33.7" transform="rotate(-90 123.2 33.7)">G4</text>
<text x="125.7" y="33.6" transform="rotate(-90 125.7 33.6)">J2</text>
<text x="128.2" y="33.7" transform="rotate(-90 128.2 33.7)">K4</text>
<text x="130.8" y="33.8" transform="rotate(-90 130.8 33.8)">N2</text>
<text x="241.3" y="33">C12</text>
<text x="241.3" y="35.5">E14</text>
<text x="241.3" y="40.6">C14</text>
<text x="241.3" y="38.1">A15</text>
<text x="241.3" y="45.7">P13</text>
<text x="40.6" y="49.5">R11</text>
<text x="40.8" y="52">T11</text>
<text x="136.4" y="52">M3</text>
<text x="136.4" y="49.5">M4</text>
<text x="241.3" y="53.3">P14</text>
<text x="242" y="48.2">T2</text>
<text x="40.5" y="57.1">M11</text>
<text x="40.5" y="54.6">M12</text>
<text x="40.6" y="59.7">P10</text>
<text x="136.4" y="54.6">M5</text>
<text x="136.4" y="57.1">N4</text>
<text x="136.5" y="59.7">R2</text>
<text x="241.4" y="58.4">L11</text>
<text x="40.6" y="64.7">N12</text>
<text x="40.8" y="62.2">T10</text>
<text x="136.5" y="64.7">P2</text>
<text x="136.5" y="62.2">R1</text>
<text x="40.6" y="69.8">N11</text>
<text x="40.6" y="67.3">P12</text>
<text x="136.4" y="69.8">N3</text>
<text x="136.5" y="67.3">P1</text>
<text x="40.6" y="72.4">P11</text>
<text x="41.2" y="74.9">N9</text>
<text x="41.2" y="77.4">P9</text>
<text x="136.4" y="77.4">M1</text>
<text x="136.4" y="74.9">M2</text>
<text x="136.4" y="72.4">N1</text>
<text x="40.5" y="82.5">M10</text>
<text x="40.7" y="80">L10</text>
<text x="136.6" y="82.5">L1</text>
<text x="136.6" y="80">L3</text>
<text x="194.3" y="83.3" transform="rotate(-90 194.3 83.3)">4</text>
<text x="41.2" y="85.1">R9</text>
<text x="41.4" y="87.6">T9</text>
<text x="136.5" y="87.6">K1</text>
<text x="136.5" y="85.1">K2</text>
<text x="187.3" y="88.9">1</text>
<text x="200" y="88.9">3</text>
<text x="41.1" y="90.1">M9</text>
<text x="41.2" y="92.7">N8</text>
<text x="41.2" y="95.2">P8</text>
<text x="136.4" y="95.2">H2</text>
<text x="136.6" y="92.7">J1</text>
<text x="136.6" y="90.1">J3</text>
<text x="194.3" y="96" transform="rotate(-90 194.3 96)">2</text>
<text x="41.2" y="100.3">P7</text>
<text x="41.4" y="97.8">T8</text>
<text x="136.4" y="97.8">H1</text>
<text x="136.5" y="100.3">G3</text>
<text x="41.1" y="102.8">M7</text>
<text x="41.2" y="105.4">R7</text>
<text x="41.4" y="107.9">T7</text>
<text x="136.5" y="102.8">G1</text>
<text x="136.5" y="107.9">F1</text>
<text x="136.5" y="105.4">F2</text>
<text x="41.2" y="110.5">P6</text>
<text x="41.4" y="113">T6</text>
<text x="136.5" y="110.5">K3</text>
<text x="136.6" y="113">J4</text>
<text x="41.2" y="115.5">R5</text>
<text x="41.4" y="118.1">T5</text>
<text x="136.4" y="118.1">H5</text>
<text x="136.6" y="115.5">J6</text>
<text x="41.2" y="120.6">N5</text>
<text x="41.2" y="123.2">P5</text>
<text x="41.3" y="125.7">L8</text>
<text x="136.4" y="123.2">H3</text>
<text x="136.4" y="120.6">H4</text>
<text x="136.6" y="125.7">L4</text>
<text x="41.2" y="130.8">P4</text>
<text x="41.3" y="128.2">L7</text>
<text x="136.5" y="130.8">E2</text>
<text x="136.6" y="128.2">L5</text>
<text x="41.1" y="135.9">M6</text>
<text x="41.4" y="133.3">T4</text>
<text x="136.5" y="135.9">K5</text>
<text x="136.5" y="133.3">E1</text>
<text x="41.2" y="138.4">N6</text>
<text x="41.2" y="140.9">R3</text>
<text x="41.4" y="143.5">T3</text>
<text x="136.5" y="143.5">C2</text>
<text x="136.5" y="140.9">C3</text>
<text x="136.5" y="138.4">K6</text>
<text x="136.5" y="148.6">D1</text>
<text x="136.5" y="146">D3</text>
<text x="136.5" y="153.6">B1</text>
<text x="136.5" y="151.1">C1</text>
<text x="136.5" y="161.3">B2</text>
<text x="136.5" y="158.7">G5</text>
<text x="136.5" y="156.2">G6</text>
<text x="136.5" y="163.8">A2</text>
<text x="136.5" y="166.3">F4</text>
<text x="136.5" y="174">E3</text>
<text x="136.5" y="171.4">E4</text>
<text x="136.5" y="168.9">F3</text>
<text x="136.5" y="179">F5</text>
<text x="136.5" y="176.5">F6</text>
<text x="136.5" y="181.6">B3</text>
<text x="136.5" y="184.1">A3</text>
</g>
<g font-size="1.3" fill="#0000c2">
<text x="218.4" y="76.2">Master</text>
<text x="225.8" y="76.2">Clock</text>
<text x="239.3" y="137.1">JTAG</text>
</g>
<text font-size="1.3" fill="#0f0f0f" x="203.2" y="88.8">CLK</text>
</svg>
